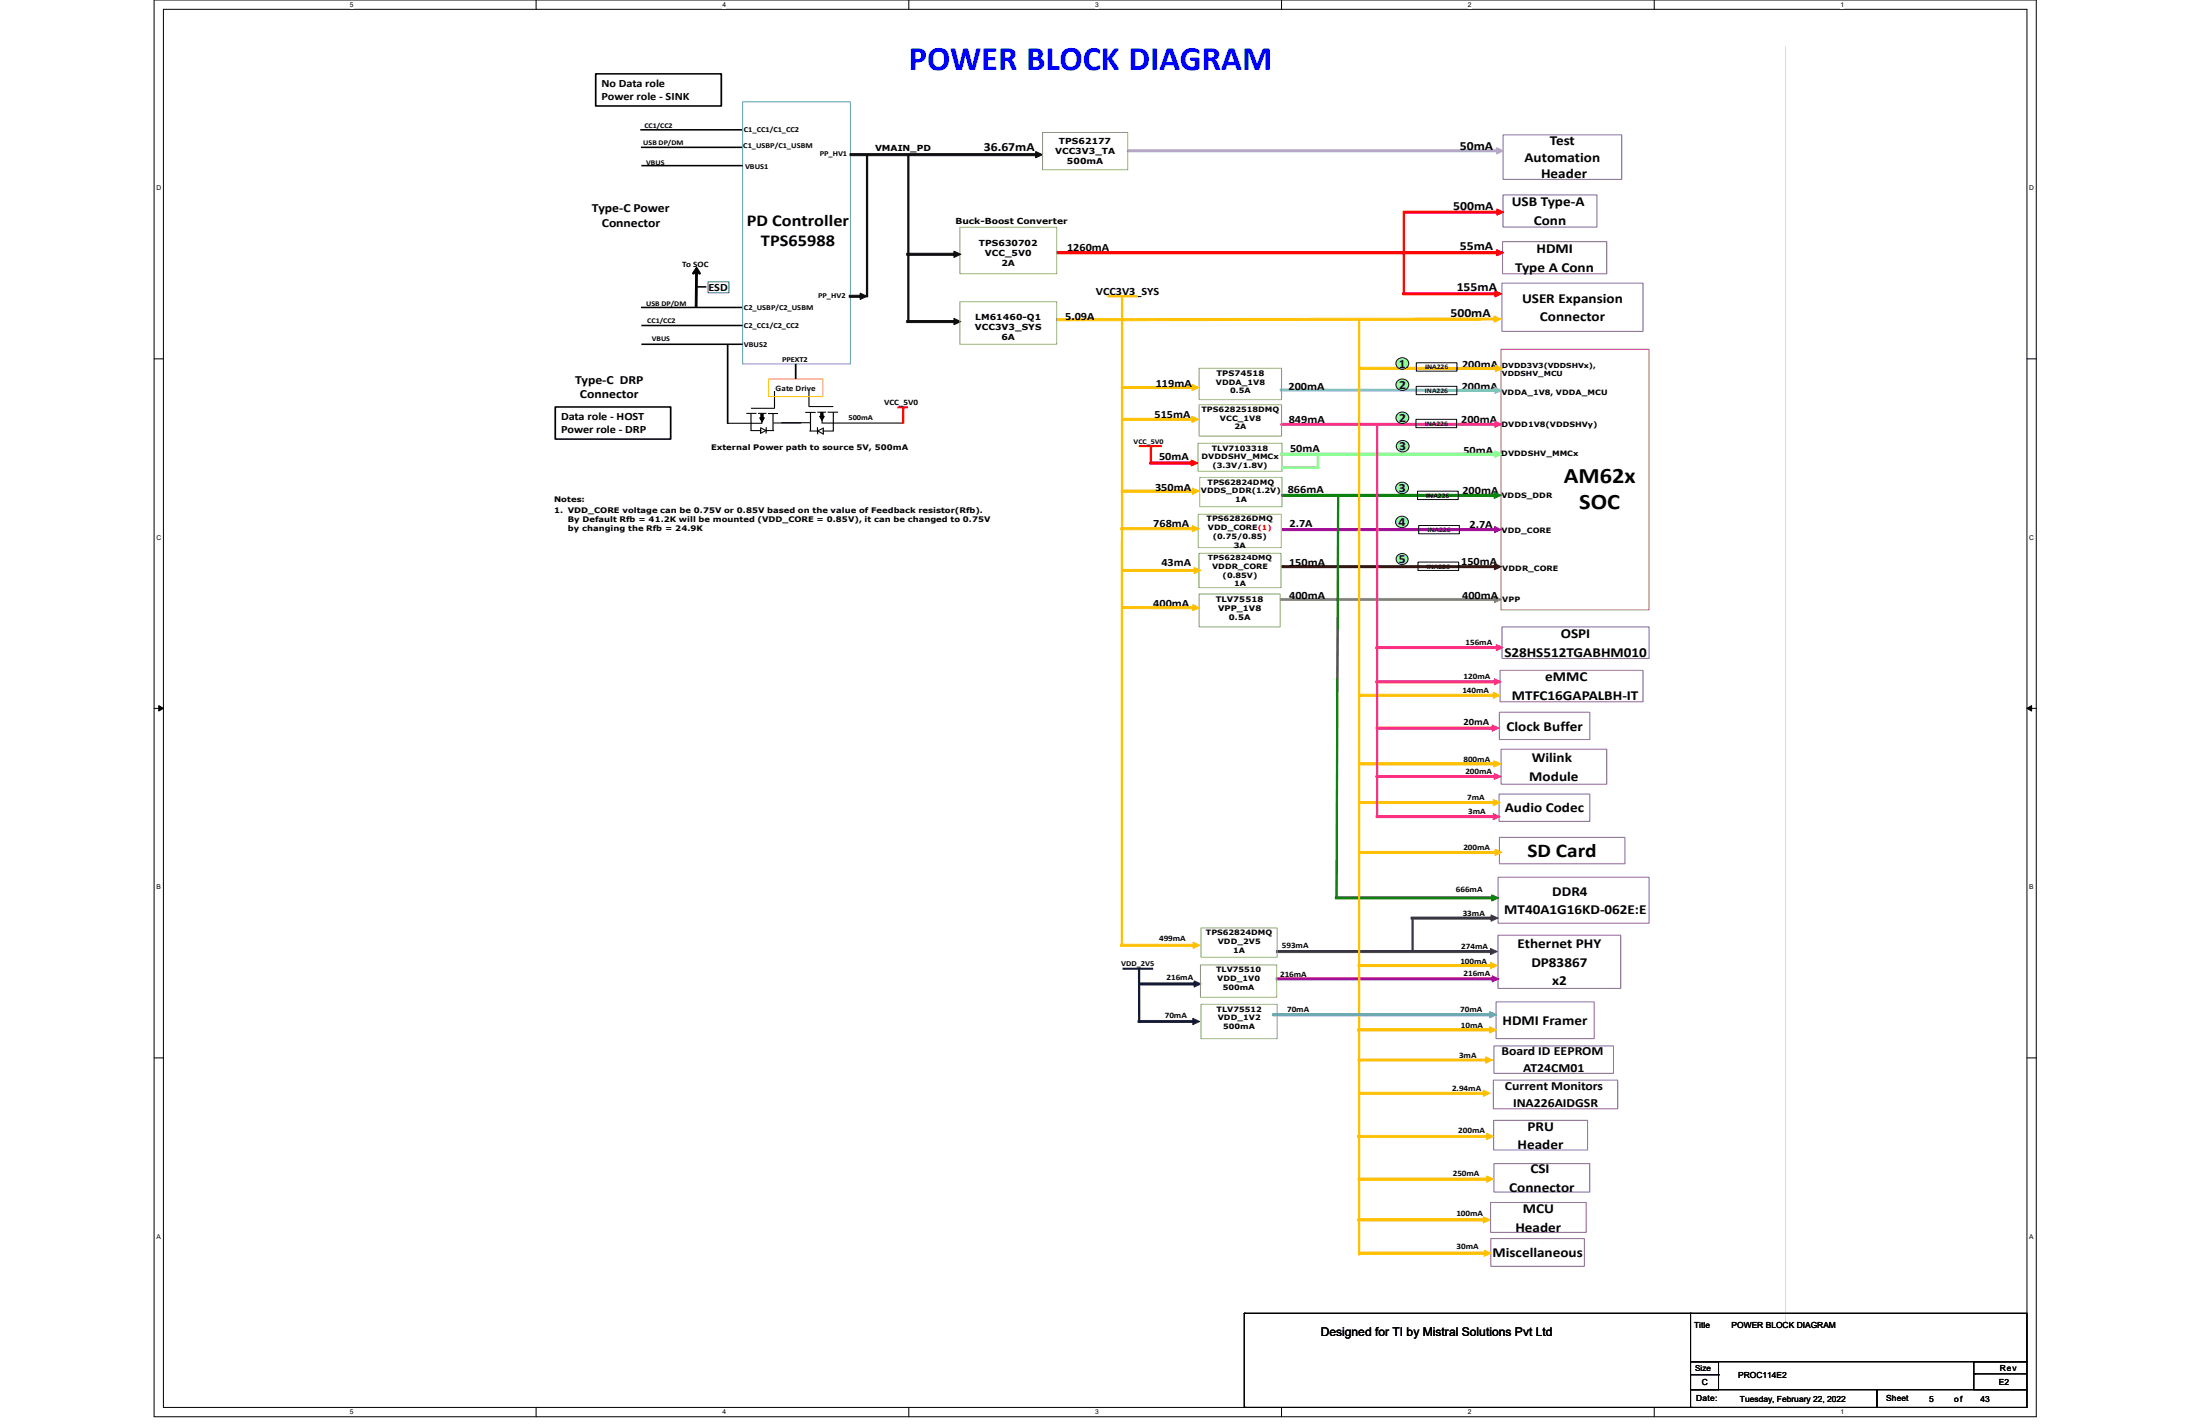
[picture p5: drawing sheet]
<svg xmlns="http://www.w3.org/2000/svg" width="432mm" height="279mm" viewBox="0 0 432 279" stroke-linecap="round" stroke-linejoin="round" font-family="sans-serif">
<path d="M30.2 0h369.5v278h-369.5zM32.1 1.8h365.7v274.3h-365.7z" fill="none" stroke="#000" stroke-width=".2"/>
<g fill="#fff">
<path d="M68.7 .2h.7v1.4h-.7z"/>
<path d="M68.7 276.3h.7v1.5h-.7z"/>
</g>
<path d="M105.2 0v1.8M105.2 276.1v1.9" fill="none" stroke="#000" stroke-width=".2"/>
<g fill="#fff">
<path d="M141.8 .2h.7v1.4h-.7z"/>
<path d="M141.8 276.3h.7v1.5h-.7z"/>
</g>
<path d="M178.4 0v1.8M178.4 276.1v1.9" fill="none" stroke="#000" stroke-width=".2"/>
<g fill="#fff">
<path d="M215 .2h.7v1.4h-.7z"/>
<path d="M215 276.3h.7v1.5h-.7z"/>
</g>
<path d="M251.5 0v1.8M251.5 276.1v1.9" fill="none" stroke="#000" stroke-width=".2"/>
<g fill="#fff">
<path d="M288.1 .2h.7v1.4h-.7z"/>
<path d="M288.1 276.3h.7v1.5h-.7z"/>
</g>
<path d="M324.7 0v1.8M324.7 276.1v1.9" fill="none" stroke="#000" stroke-width=".2"/>
<g fill="#fff">
<path d="M361.3 .2h.7v1.4h-.7z"/>
<path d="M361.3 276.3h.7v1.5h-.7z"/>
<path d="M30.7 36.1h1v1.5h-1z"/>
<path d="M398.3 36.1h.9v1.5h-.9z"/>
<path d="M30.7 104.7h1v1.5h-1z"/>
<path d="M398.3 104.7h.9v1.5h-.9z"/>
</g>
<path d="M30.2 70.4h1.9M397.8 70.4h1.9" fill="none" stroke="#000" stroke-width=".2"/>
<g fill="#fff">
<path d="M30.7 173.3h.9v1.4h-.9z"/>
<path d="M398.3 173.3h.9v1.4h-.9z"/>
</g>
<path d="M30.2 139h1.9M31.2 138.5l.9 .5-.9 .5zM397.8 139l.9-.5v1zM397.8 139h1.9" fill="none" stroke="#000" stroke-width=".2"/>
<path d="M31.2 138.5l.9 .5-.9 .5zM397.8 139l.9-.5v1z" fill="#000"/>
<g fill="#fff">
<path d="M30.7 241.9h.9v1.4h-.9z"/>
<path d="M398.3 241.9h.9v1.4h-.9z"/>
</g>
<path d="M30.2 207.6h1.9M397.8 207.6h1.9" fill="none" stroke="#000" stroke-width=".2"/>
<path d="M96.1 9.2h254.2v250.5h-254.2z" fill="#fff"/>
<path d="M96.1 9.1h254.2v250.6h-254.2z" fill="none" stroke="#000" stroke-width=".2"/>
<path d="M96.1 9.1h254.2v250.6h-254.2z" fill-rule="evenodd" fill="#fff"/>
<path d="M145.8 20h21.1v51.4h-21.1z" fill="none" stroke="#46aac5" stroke-width=".2"/>
<path d="M295 26.5h23.3v8.7h-23.3z" fill="none" stroke="#7c60a0" stroke-width=".2"/>
<path d="M221.3 29.4h72.7v.4h-72.7zM293.8 29l1.3 .6-1.3 .6z" fill="#95b3d7"/>
<path d="M221.3 29.4h72.7v.4h-72.7zM293.8 29l1.3 .6-1.3 .6z" fill="none" stroke="#95b3d7" stroke-width=".2"/>
<path d="M295 38.2h18.4v6.3h-18.4zM294.9 47.4h20.5v6.3h-20.5zM294 172.1h29.7v9h-29.7zM294.3 164.3h24.6v5.2h-24.6z" fill="none" stroke="#7c60a0" stroke-width=".2"/>
<path d="M275.5 41.4v.4h18.5v-.4zM293.8 41v1.2l1.3-.6z" fill="#f00"/>
<path d="M275.5 41.4h18.5v.4h-18.5zM293.8 41l1.3 .6-1.3 .6z" fill="none" stroke="#f00" stroke-width=".2"/>
<path d="M262.1 176h30.9v.4h-30.9zM292.8 175.6l1.3 .6-1.3 .6z" fill="#008000"/>
<path d="M262.1 176h30.9v.4h-30.9zM292.8 175.6l1.3 .6-1.3 .6z" fill="none" stroke="#008000" stroke-width=".2"/>
<path d="M277 179.9v.4h15.9v-.4zM292.7 179.5v1.2l1.3-.6z" fill="#403152"/>
<path d="M277 179.9h15.9v.4h-15.9zM292.7 179.5l1.3 .6-1.3 .6z" fill="none" stroke="#403152" stroke-width=".2"/>
<path d="M207.4 49.4h86.6v.4h-86.6zM293.8 49l1.3 .6-1.3 .6z" fill="#f00"/>
<path d="M207.4 49.4h86.6v.4h-86.6zM293.8 49l1.3 .6-1.3 .6z" fill="none" stroke="#f00" stroke-width=".2"/>
<path d="M294.6 68.5h29.1v51.2h-29.1z" fill="none" stroke="#be4b48" stroke-width=".2"/>
<path d="M294.8 55.6h27.7v9.4h-27.7z" fill="none" stroke="#7c60a0" stroke-width=".2"/>
<path d="M275.3 57.4h18.3v.5h-18.3zM293.4 57l1.4 .7-1.4 .6z" fill="#f00"/>
<path d="M275.3 57.4h18.3v.5h-18.3zM293.4 57l1.4 .7-1.4 .6z" fill="none" stroke="#f00" stroke-width=".2"/>
<path d="M207.4 62.5v.4l86.1-.1v-.4zM293.3 62v1.2l1.3-.6z" fill="#ffc000"/>
<path d="M207.4 62.5l86.1-.1v.4l-86.1 .1zM293.3 62l1.3 .6-1.3 .6z" fill="none" stroke="#ffc000" stroke-width=".2"/>
<path d="M294.3 139.8h17.7v5.3h-17.7zM294.4 131.5h28.1v6.2h-28.1zM294.8 123h28.9v6.2h-28.9zM294.2 155.8h17.8v5.4h-17.8zM294.6 147h20.8v6.9h-20.8z" fill="none" stroke="#7c60a0" stroke-width=".2"/>
<path d="M251.3 117.4h42.3v.4h-42.3zM293.3 117l1.4 .6-1.4 .6z" fill="#948a54"/>
<path d="M251.3 117.4h42.3v.4h-42.3zM293.3 117l1.4 .6-1.4 .6z" fill="none" stroke="#948a54" stroke-width=".2"/>
<path d="M251.7 103.7h41.9v.4h-41.9zM293.3 103.3l1.4 .6-1.4 .6z" fill="#c0f"/>
<path d="M251.7 103.7h41.9v.4h-41.9zM293.3 103.3l1.4 .6-1.4 .6z" fill="none" stroke="#c0f" stroke-width=".2"/>
<path d="M266.9 72l26.9 .1v.4h-27zM293.5 71.7l1.4 .6-1.4 .6z" fill="#ffc000"/>
<path d="M266.9 72l26.9 .1v.4h-27zM293.5 71.7l1.4 .6-1.4 .6z" fill="none" stroke="#ffc000" stroke-width=".2"/>
<path d="M251.6 97h41.9v.4h-41.9zM293.3 96.6l1.3 .6-1.3 .6z" fill="#008000"/>
<path d="M251.6 97h41.9v.4h-41.9zM293.3 96.6l1.3 .6-1.3 .6z" fill="none" stroke="#008000" stroke-width=".2"/>
<path d="M251.4 88.9h42.2v.4h-42.2zM293.4 88.5l1.4 .6-1.4 .6z" fill="#65ff65"/>
<path d="M251.4 88.9h42.2v.4h-42.2zM293.4 88.5l1.4 .6-1.4 .6z" fill="none" stroke="#65ff65" stroke-width=".2"/>
<path d="M251.6 111h42v.4h-42zM293.3 110.6l1.4 .6-1.4 .6z" fill="#800000"/>
<path d="M251.6 111h42v.4h-42zM293.3 110.6l1.4 .6-1.4 .6z" fill="none" stroke="#800000" stroke-width=".2"/>
<circle cx="275.1" cy="109.7" r="1.13" fill="#9fc"/>
<circle cx="275.1" cy="109.7" r="1.13" fill="none" stroke="#0d0d0d" stroke-width=".2"/>
<path d="M274.3 86.9a1.19 1.19 0 0 1 1.8-.2 1.19 1.19 0 0 1 0 1.8 1.2 1.2 0 0 1-1.6-.1 1.2 1.2 0 0 1-.2-1.5z" fill-rule="evenodd" fill="#9fc"/>
<path d="M274.3 86.9a1.19 1.19 0 0 1 1.8-.2 1.19 1.19 0 0 1 0 1.8 1.2 1.2 0 0 1-1.6-.1 1.2 1.2 0 0 1-.2-1.5z" fill="none" stroke="#0d0d0d" stroke-width=".2"/>
<path d="M278 71.2h8v1.6h-8zM278.2 96.4h8v1.6h-8zM278.3 110.3h8v1.6h-8zM278.5 103.1h7.9v1.6h-7.9z" fill="none" stroke="#000" stroke-width=".2"/>
<path d="M250.5 186.5v.4h42.3v-.4zM292.5 186.1v1.2l1.4-.6z" fill="#403152"/>
<path d="M250.5 186.5h42.3v.4h-42.3zM292.5 186.1l1.4 .6-1.4 .6z" fill="none" stroke="#403152" stroke-width=".2"/>
<path d="M294 183.5h24.1v10.4h-24.1z" fill="none" stroke="#7c60a0" stroke-width=".2"/>
<path d="M250.5 191.9v.4h42.6v-.4zM292.9 191.5v1.2l1.3-.6z" fill="#c0f"/>
<path d="M250.5 191.9h42.6v.4h-42.6zM292.9 191.5l1.3 .6-1.3 .6z" fill="none" stroke="#c0f" stroke-width=".2"/>
<path d="M270.1 160v.4h23.2v-.4zM293.1 159.6v1.2l1.3-.6z" fill="#f39"/>
<path d="M293.1 159.6l1.3 .6-1.3 .6zM270.1 160h23.2v.4h-23.2z" fill="none" stroke="#f39" stroke-width=".2"/>
<path d="M270 152.2v.4h23.5v-.4zM293.3 151.7v1.3l1.3-.6z" fill="#f39"/>
<path d="M270 152.2h23.5v.4h-23.5zM293.3 151.7l1.3 .7-1.3 .6z" fill="none" stroke="#f39" stroke-width=".2"/>
<path d="M270.1 142.7h23v.4h-23zM292.9 142.2l1.3 .7-1.3 .6z" fill="#f39"/>
<path d="M270.1 142.7h23v.4h-23zM292.9 142.2l1.3 .7-1.3 .6z" fill="none" stroke="#f39" stroke-width=".2"/>
<path d="M270 126.9v.4h23.9v-.4zM293.7 126.4v1.3l1.3-.6z" fill="#f39"/>
<path d="M270 126.9h23.9v.4h-23.9zM293.7 126.4l1.3 .7-1.3 .6z" fill="none" stroke="#f39" stroke-width=".2"/>
<path d="M270 133.6v.4h23.5v-.4zM293.3 133.2v1.2l1.3-.6z" fill="#f39"/>
<path d="M270 133.6h23.5v.4h-23.5zM293.3 133.2l1.3 .6-1.3 .6z" fill="none" stroke="#f39" stroke-width=".2"/>
<path d="M267 167h26.7v.4h-26.7zM293.4 166.6l1.4 .6-1.4 .7z" fill="#ffc000"/>
<path d="M267 167h26.7v.4h-26.7zM293.4 166.6l1.4 .6-1.4 .7z" fill="none" stroke="#ffc000" stroke-width=".2"/>
<path d="M266.7 149.7h26.7v.4h-26.7zM293.2 149.3l1.4 .6-1.4 .6z" fill="#ffc000"/>
<path d="M266.7 149.7h26.7v.4h-26.7zM293.2 149.3l1.4 .6-1.4 .6z" fill="none" stroke="#ffc000" stroke-width=".2"/>
<path d="M266.8 157.3h26.5v.4h-26.5zM293.1 156.9l1.3 .6-1.3 .6z" fill="#ffc000"/>
<path d="M266.8 157.3h26.5v.4h-26.5zM293.1 156.9l1.3 .6-1.3 .6z" fill="none" stroke="#ffc000" stroke-width=".2"/>
<path d="M266.9 136.2h26.4v.4h-26.4zM293.1 135.8l1.3 .6-1.3 .6z" fill="#ffc000"/>
<path d="M266.9 136.2h26.4v.4h-26.4zM293.1 135.8l1.3 .6-1.3 .6z" fill="none" stroke="#ffc000" stroke-width=".2"/>
<path d="M266.5 189.2v.4h26.3v-.4zM292.6 188.8v1.3l1.3-.7z" fill="#ffc000"/>
<path d="M266.5 189.2h26.3v.4h-26.3zM292.6 188.8l1.3 .6-1.3 .7z" fill="none" stroke="#ffc000" stroke-width=".2"/>
<path d="M251.4 83.1v.4h42.2v-.4zM293.4 82.6v1.3l1.4-.6z" fill="#f39"/>
<path d="M251.4 83.1h42.2v.4h-42.2zM293.4 82.6l1.4 .7-1.4 .6z" fill="none" stroke="#f39" stroke-width=".2"/>
<path d="M251.3 76.3l42.3 .1v.4l-42.3-.1zM293.4 76l1.4 .6-1.4 .6z" fill="#93cddd"/>
<path d="M251.3 76.3l42.3 .1v.4l-42.3-.1zM293.4 76l1.4 .6-1.4 .6z" fill="none" stroke="#93cddd" stroke-width=".2"/>
<path d="M278 75.8h7.9v1.6h-7.9zM277.9 82.3h8v1.6h-8z" fill="none" stroke="#000" stroke-width=".2"/>
<path d="M274.2 101.7a1.19 1.19 0 0 1 1.7-.2 1.19 1.19 0 0 1 0 1.8 1.2 1.2 0 0 1-1.5 0 1.2 1.2 0 0 1-.2-1.6z" fill-rule="evenodd" fill="#9fc"/>
<path d="M274.2 101.7a1.19 1.19 0 0 1 1.7-.2 1.19 1.19 0 0 1 0 1.8 1.2 1.2 0 0 1-1.5 0 1.2 1.2 0 0 1-.2-1.6z" fill="none" stroke="#0d0d0d" stroke-width=".2"/>
<path d="M274.2 81.3a1.19 1.19 0 0 1 1.8-.2 1.19 1.19 0 0 1 0 1.8 1.2 1.2 0 0 1-1.6-.1 1.2 1.2 0 0 1-.2-1.5z" fill-rule="evenodd" fill="#9fc"/>
<path d="M274.2 81.3a1.19 1.19 0 0 1 1.8-.2 1.19 1.19 0 0 1 0 1.8 1.2 1.2 0 0 1-1.6-.1 1.2 1.2 0 0 1-.2-1.5z" fill="none" stroke="#0d0d0d" stroke-width=".2"/>
<path d="M274.2 74.8a1.19 1.19 0 0 1 1.8-.2 1.19 1.19 0 0 1 0 1.8 1.2 1.2 0 0 1-1.6 0 1.2 1.2 0 0 1-.2-1.6z" fill-rule="evenodd" fill="#9fc"/>
<path d="M274.2 74.8a1.19 1.19 0 0 1 1.8-.2 1.19 1.19 0 0 1 0 1.8 1.2 1.2 0 0 1-1.6 0 1.2 1.2 0 0 1-.2-1.6z" fill="none" stroke="#0d0d0d" stroke-width=".2"/>
<path d="M274.2 70.6a1.19 1.19 0 0 1 1.8-.2 1.19 1.19 0 0 1 0 1.8 1.2 1.2 0 0 1-1.6 0 1.2 1.2 0 0 1-.2-1.6z" fill-rule="evenodd" fill="#9fc"/>
<path d="M274.2 70.6a1.19 1.19 0 0 1 1.8-.2 1.19 1.19 0 0 1 0 1.8 1.2 1.2 0 0 1-1.6 0 1.2 1.2 0 0 1-.2-1.6z" fill="none" stroke="#0d0d0d" stroke-width=".2"/>
<path d="M166.7 57.9h2.4v.4h-2.4zM168.8 57.5l1.4 .6-1.4 .7z" fill="#0d0d0d"/>
<path d="M166.7 57.9h2.4v.4h-2.4zM168.8 57.5l1.4 .6-1.4 .6z" fill="none" stroke="#0d0d0d" stroke-width=".2"/>
<path d="M136.6 52.7l-.1 7.5h.3l.1-7.5zM136.7 52.4l-.7 1.1v.3l.3-.1 .6-.9h-.3l.5 .9h.4z" fill="#000"/>
<path d="M136.6 52.7h.3l-.1 7.5h-.3zM136.7 52.4l.8 1.3h-.4l-.5-.9h.3l-.6 .9-.3 .1v-.3z" fill="none" stroke="#000" stroke-width=".2"/>
<path d="M116.9 14.5h24.7v6.3h-24.7zM125.7 25.5h20M125.8 28.9h19.9M125.9 32.5h19.9M136.8 56.3h1.8M109 79.9h22.6v6.3h-22.6zM125.8 60.3h19.9M125.9 67.6h19.9M125.9 63.9h19.9" fill="none" stroke="#000" stroke-width=".32"/>
<path d="M170.2 30.4v27.7M178.3 30.5v32.6" fill="none" stroke="#0d0d0d" stroke-width=".43"/>
<path d="M166.8 30.1v.4h36.7v-.4zM203.3 29.7v1.3l1.3-.7z" fill="#0d0d0d"/>
<path d="M166.8 30.1h36.7v.4h-36.7zM203.3 29.7l1.3 .6-1.3 .7z" fill="none" stroke="#0d0d0d" stroke-width=".2"/>
<path d="M204.6 26h16.7v7.3h-16.7zM235.4 72.3h16.1v6.1h-16.1zM235.4 79.4h16.1v6.2h-16.1zM235.1 87h16.5v5.5h-16.5zM235.5 93.7h16.1v5.7h-16.1zM235.2 100.9h16.3v6.5h-16.3zM235.3 108.6h16.1v6.7h-16.1zM235.4 116.5h15.9v6.5h-15.9z" fill="none" stroke="#98b954" stroke-width=".2"/>
<path d="M275.5 41.6v16" fill="none" stroke="#f00" stroke-width=".43"/>
<path d="M220.2 58.1v127.1M266.8 62.6v183.5" fill="none" stroke="#ffc000" stroke-width=".43"/>
<path d="M262.6 97.3l-.3 78.9" fill="none" stroke="#008000" stroke-width=".43"/>
<path d="M220.2 119h14.1v.4h-14.1zM234.1 118.6l1.4 .6-1.4 .6z" fill="#ffc000"/>
<path d="M220.2 119h14.1v.4h-14.1zM234.1 118.6l1.4 .6-1.4 .6z" fill="none" stroke="#ffc000" stroke-width=".2"/>
<path d="M220.2 82.1v.4h13.9v-.4zM233.9 81.7v1.2l1.4-.6z" fill="#ffc000"/>
<path d="M220.2 82.1h13.9v.4h-13.9zM233.9 81.7l1.4 .6-1.4 .6z" fill="none" stroke="#ffc000" stroke-width=".2"/>
<path d="M220.1 75.8h14.1v.4h-14.1zM234 75.4l1.3 .6-1.3 .7z" fill="#ffc000"/>
<path d="M220.1 75.8h14.1v.4h-14.1zM234 75.4l1.3 .6-1.3 .7z" fill="none" stroke="#ffc000" stroke-width=".2"/>
<path d="M220.1 96.2h14.2v.4h-14.2zM234 95.8l1.4 .6-1.4 .6z" fill="#ffc000"/>
<path d="M220.1 96.2h14.2v.4h-14.2zM234 95.8l1.4 .6-1.4 .6z" fill="none" stroke="#ffc000" stroke-width=".2"/>
<path d="M220 103.5v.4h14.3v-.4zM234 103.1v1.2l1.4-.6z" fill="#ffc000"/>
<path d="M220 103.5h14.3v.4h-14.3zM234 103.1l1.4 .6-1.4 .6z" fill="none" stroke="#ffc000" stroke-width=".2"/>
<path d="M270.3 83.3v76.9" fill="none" stroke="#f39" stroke-width=".43"/>
<path d="M188.4 44.6h19v9.1h-19z" fill="none" stroke="#98b954" stroke-width=".2"/>
<path d="M178 49.7v.4h9.5v-.4zM187.2 49.3v1.2l1.4-.6z" fill="#0d0d0d"/>
<path d="M178 49.7h9.5v.4h-9.5zM187.2 49.3l1.4 .6-1.4 .6z" fill="none" stroke="#0d0d0d" stroke-width=".2"/>
<path d="M178 62.9v.4h9.5v-.4zM187.2 62.5v1.2l1.4-.6z" fill="#0d0d0d"/>
<path d="M178 62.9h9.5v.4h-9.5zM187.2 62.5l1.4 .6-1.4 .6z" fill="none" stroke="#0d0d0d" stroke-width=".2"/>
<path d="M277.3 180.1v6.3" fill="none" stroke="#403152" stroke-width=".43"/>
<path d="M188.4 59.2h19v8.4h-19z" fill="none" stroke="#98b954" stroke-width=".2"/>
<path d="M220 185.3h14.4v.4h-14.4zM234.2 184.9l1.3 .6-1.3 .6z" fill="#ffc000"/>
<path d="M220 185.3h14.4v.4h-14.4zM234.2 184.9l1.3 .6-1.3 .6z" fill="none" stroke="#ffc000" stroke-width=".2"/>
<path d="M235.7 182.1h15v5.7h-15z" fill="none" stroke="#98b954" stroke-width=".2"/>
<path d="M258.7 89.5v2.2" fill="none" stroke="#65ff65" stroke-width=".43"/>
<path d="M223.8 192.9v.4h10.8v-.4zM234.4 192.4v1.3l1.3-.6z" fill="#10253f"/>
<path d="M223.8 192.9h10.8v.4h-10.8zM234.4 192.4l1.3 .7-1.3 .6z" fill="none" stroke="#10253f" stroke-width=".2"/>
<path d="M220.5 190.1h5.6M223.6 190.1v10.3" fill="none" stroke="#10253f" stroke-width=".43"/>
<path d="M217.6 58.1h5.5" fill="none" stroke="#ffc000" stroke-width=".43"/>
<path d="M235.6 189.3h15v6.4h-15z" fill="none" stroke="#98b954" stroke-width=".2"/>
<path d="M251.8 91.7h6.9" fill="none" stroke="#65ff65" stroke-width=".43"/>
<path d="M139 55.3h4.1v2.1h-4.1z" fill="none" stroke="#385d8a" stroke-width=".2"/>
<g fill="none" stroke="#000" stroke-width=".21">
<path d="M152 76.7v3.4M158.7 79.8h4.9M158.8 76.6v3.2M142.8 83.1h6.8M146.5 81.1h2M147.3 84.5h2.1M147.4 80.1h4.7M147.4 81.1v3.4M148.8 81.1h1.6M149.3 83.9v1.2M149.4 84l1.1 .5M149.5 82.4v.6"/>
<path d="M150.3 84.5h1.6M150.4 84.4l-1.1 .6M150.4 83.8v1.3M150.7 81.1h2M151.7 81.1v3.4M151.8 83h5.5M153.3 82.9h5.7M158 80.9h2.1M158.9 84.6h1.7M159.1 80.9v3.7M160.4 80.9h1.7M160.4 83.8l.1 1.4"/>
<path d="M160.5 84.5l1.1 .7M161.2 83h16.1M161.4 82.3v.7M161.4 84.6h2.3M161.5 84l-1.1 .6M161.6 83.9v1.4M162.4 80.9h2.1M163.6 80.9v3.7"/>
</g>
<g fill="#000">
<path d="M149.3 81.2h.5v1h-.5zM149.1 82h.9l-.4 .8z"/>
<path d="M161.1 80.9h.4l.1 1h-.5zM160.9 81.7h.9l-.5 .8z"/>
</g>
<path d="M149.1 82h.9l-.4 .8zM149.3 81.2h.5v1h-.5zM160.9 81.7h.9l-.5 .8zM161.1 80.9h.4l.1 1h-.5z" fill="none" stroke="#000" stroke-width=".2"/>
<path d="M142.8 67.6v15.6M156.2 71.4v3" fill="none" stroke="#000" stroke-width=".32"/>
<path d="M150.8 74.4h10.7v3.4h-10.7z" fill="none" stroke="#f69240" stroke-width=".2"/>
<path d="M176.1 79.9h2.1M177.3 79.8v3.3" fill="none" stroke="#f00" stroke-width=".43"/>
<path d="M274.2 95.1a1.19 1.19 0 0 1 1.8-.3 1.19 1.19 0 0 1-.1 1.8 1.2 1.2 0 0 1-1.5 0 1.2 1.2 0 0 1-.2-1.5z" fill-rule="evenodd" fill="#9fc"/>
<path d="M274.2 95.1a1.19 1.19 0 0 1 1.8-.3 1.19 1.19 0 0 1-.1 1.8 1.2 1.2 0 0 1-1.5 0 1.2 1.2 0 0 1-.2-1.5z" fill="none" stroke="#0d0d0d" stroke-width=".2"/>
<path d="M225.7 90.6h8.3v.5h-8.3zM233.8 90.2l1.3 .6-1.3 .7z" fill="#f00"/>
<path d="M225.7 90.6h8.3v.5h-8.3zM233.8 90.2l1.3 .6-1.3 .7z" fill="none" stroke="#f00" stroke-width=".2"/>
<path d="M223.7 87.5h4.1M225.9 87.7v3" fill="none" stroke="#f00" stroke-width=".43"/>
<path d="M293.6 196.6h19.3v7.2h-19.3zM293.1 211.9h24.4v5.7h-24.4zM293.2 219.8h18.4v5.8h-18.4zM293.2 205.2h23.5v5.4h-23.5zM292.6 235.9h18.7v5.9h-18.7zM293.2 228.3h18.8v5.6h-18.8zM292.6 243h18.4v5.5h-18.4z" fill="none" stroke="#7c60a0" stroke-width=".2"/>
<path d="M249.8 198.9h42.8v.4h-42.8zM292.4 198.5l1.3 .6-1.3 .6z" fill="#00b0f0"/>
<path d="M249.8 198.9h42.8v.4h-42.8zM292.4 198.5l1.3 .6-1.3 .6z" fill="none" stroke="#00b0f0" stroke-width=".2"/>
<path d="M266.9 214.3h24.5v.4h-24.5zM291.1 213.9l1.4 .6-1.4 .6z" fill="#ffc000"/>
<path d="M266.9 214.3h24.5v.4h-24.5zM291.1 213.9l1.4 .6-1.4 .6z" fill="none" stroke="#ffc000" stroke-width=".2"/>
<path d="M266.4 222.8h25.6v.4h-25.6zM291.8 222.4l1.4 .6-1.4 .6z" fill="#ffc000"/>
<path d="M266.4 222.8h25.6v.4h-25.6zM291.8 222.4l1.4 .6-1.4 .6z" fill="none" stroke="#ffc000" stroke-width=".2"/>
<path d="M266.5 231.1h25.5v.5h-25.5zM291.8 230.7l1.4 .6-1.4 .7z" fill="#ffc000"/>
<path d="M266.5 231.1h25.5v.5h-25.5zM291.8 230.7l1.4 .6-1.4 .7z" fill="none" stroke="#ffc000" stroke-width=".2"/>
<path d="M266.4 239.1h25v.4h-25zM291.1 238.7l1.4 .6-1.4 .7z" fill="#ffc000"/>
<path d="M266.4 239.1h25v.4h-25zM291.1 238.7l1.4 .6-1.4 .7z" fill="none" stroke="#ffc000" stroke-width=".2"/>
<path d="M266.7 245.7v.4h24.8v-.4zM291.3 245.3v1.2l1.4-.6z" fill="#ffc000"/>
<path d="M266.7 245.7h24.8v.4h-24.8zM291.3 245.3l1.4 .6-1.4 .6z" fill="none" stroke="#ffc000" stroke-width=".2"/>
<path d="M266.5 207.8v.4h25.4v-.4zM291.6 207.4v1.2l1.4-.6z" fill="#ffc000"/>
<path d="M266.5 207.8h25.4v.4h-25.4zM291.6 207.4l1.4 .6-1.4 .6z" fill="none" stroke="#ffc000" stroke-width=".2"/>
<path d="M266.4 201.9v.4h26.2v-.4zM292.4 201.5v1.2l1.3-.6z" fill="#ffc000"/>
<path d="M266.4 201.9h26.2v.4h-26.2zM292.4 201.5l1.3 .6-1.3 .6z" fill="none" stroke="#ffc000" stroke-width=".2"/>
<path d="M223.4 200.2v.4h11v-.4zM234.1 199.8v1.2l1.4-.6z" fill="#10253f"/>
<path d="M234.1 199.8l1.4 .6-1.4 .6zM223.4 200.2h11v.4h-11z" fill="none" stroke="#10253f" stroke-width=".2"/>
<path d="M235.7 197.1h15v6.7h-15z" fill="none" stroke="#98b954" stroke-width=".2"/>
<path d="M220.3 111.7v.4h14.3v-.4zM234.4 111.3v1.2l1.3-.6z" fill="#ffc000"/>
<path d="M220.3 111.7h14.3v.4h-14.3zM234.4 111.3l1.3 .6-1.3 .6z" fill="none" stroke="#ffc000" stroke-width=".2"/>
<g fill="none" stroke="#000" stroke-width=".2">
<path d="M244.2 257.7h.1M244.2 257.7h87.8M244.2 257.7v18.4M331.8 257.7h66v9.5h-66zM244.2 276.1h.1M244.4 276.1h.1M244.4 276.1h87.8M331.8 267.2h5.5v5.5h-5.5zM331.8 272.7h36.6v3.4h-36.6zM331.8 269.7h5.5M337.3 269.7h.1M368.4 272.7h29.4v3.4h-29.4z"/>
<path d="M387.4 267.2h10.4v5.5h-10.4zM387.6 269.6h.1M387.6 269.6h10.2"/>
</g>
<text font-size="6.8" fill="#00f" x="178.4" y="13.8">POWER BLOCK DIAGRAM</text>
<g font-size="4.3">
<text x="306.9" y="94.7">AM62x</text>
<text x="310" y="99.9">SOC</text>
</g>
<text font-size="3.8" x="299.8" y="168.2">SD Card</text>
<g font-size="3.3">
<text x="146.6" y="44.3">PD Controller</text>
<text x="149.4" y="48.2">TPS65988</text>
</g>
<g font-size="2.7">
<text x="304.2" y="28.5">Test</text>
<text x="299.2" y="31.8">Automation</text>
<text x="302.5" y="35">Header</text>
<text x="296.7" y="40.5">USB Type-A</text>
<text x="301" y="44.2">Conn</text>
<text x="297.4" y="53.4">Type A Conn</text>
<text x="301.6" y="49.7">HDMI</text>
<text x="298.7" y="59.4">USER Expansion</text>
<text x="302.2" y="63.1">Connector</text>
<text x="306.3" y="125.2">OSPI</text>
<text x="295.3" y="128.9">S28HS512TGABHM010</text>
<text x="296.8" y="137.4">MTFC16GAPALBH-IT</text>
<text x="303.3" y="133.7">eMMC</text>
<text x="295.7" y="143.4">Clock Buffer</text>
<text x="300.7" y="149.5">Wilink</text>
<text x="300.1" y="153.2">Module</text>
<text x="295.3" y="159.4">Audio Codec</text>
<text x="295.2" y="179.4">MT40A1G16KD-062E:E</text>
<text x="304.7" y="175.7">DDR4</text>
<text x="297.9" y="186">Ethernet PHY</text>
<text x="300.6" y="189.7">DP83867</text>
<text x="304.6" y="193.3">x2</text>
<text x="294.9" y="201.1">HDMI Framer</text>
<text x="299.8" y="221.8">PRU</text>
<text x="297.9" y="225.5">Header</text>
<text x="296.2" y="233.9">Connector</text>
<text x="300.4" y="230.2">CSI</text>
<text x="298.9" y="238">MCU</text>
<text x="297.4" y="241.6">Header</text>
<text x="293" y="246.7">Miscellaneous</text>
</g>
<g font-size="2.4">
<text x="193.1" y="29.6">36.67mA</text>
<text x="286.5" y="29.5">50mA</text>
<text x="116.2" y="41.5">Type-C Power</text>
<text x="285.2" y="41.1">500mA</text>
<text x="118.1" y="44.5">Connector</text>
<text x="286.5" y="49.1">55mA</text>
<text x="285.9" y="57.2">155mA</text>
<text x="284.7" y="62.2">500mA</text>
<text x="112.9" y="75.2">Type-C DRP</text>
<text x="113.8" y="78.2">Connector</text>
<text x="294.7" y="207.1">Board ID EEPROM</text>
<text x="295.4" y="213.9">Current Monitors</text>
<text x="299" y="210.4">AT24CM01</text>
<text x="297" y="217.3">INA226AIDGSR</text>
<text x="259.2" y="262.2">Designed for TI by Mistral Solutions Pvt Ltd</text>
</g>
<g font-size="2.4" fill="#0d0d0d">
<text x="274.6" y="72.1">1</text>
<text x="274.6" y="76.3">2</text>
<text x="274.6" y="82.8">2</text>
<text x="274.7" y="88.4">3</text>
<text x="274.5" y="96.6">3</text>
<text x="274.5" y="103.2">4</text>
<text x="274.5" y="110.5">5</text>
</g>
<g font-size="2.2">
<text x="118.1" y="17">No Data role</text>
<text x="118.1" y="19.7">Power role - SINK</text>
<text x="209.4" y="49.2">1260mA</text>
<text x="139.1" y="57.1">ESD</text>
<text x="215.1" y="57.9">VCC3V3_SYS</text>
<text x="209.1" y="62.7">5.09A</text>
<text x="226.8" y="75.9">119mA</text>
<text x="252.9" y="76.5">200mA</text>
<text x="286.9" y="76.6">200mA</text>
<text x="287" y="72.1">200mA</text>
<text x="110.1" y="82.4">Data role - HOST</text>
<text x="226.6" y="82">515mA</text>
<text x="252.9" y="83">849mA</text>
<text x="286.8" y="83.1">200mA</text>
<text x="110.1" y="85">Power role - DRP</text>
<text x="253.2" y="88.6">50mA</text>
<text x="287.2" y="89">50mA</text>
<text x="227.5" y="90.3">50mA</text>
<text x="226.7" y="96.4">350mA</text>
<text x="252.7" y="96.7">866mA</text>
<text x="287" y="96.9">200mA</text>
<text x="226.4" y="103.5">768mA</text>
<text x="253.1" y="103.5">2.7A</text>
<text x="288.4" y="103.7">2.7A</text>
<text x="227.9" y="111">43mA</text>
<text x="253" y="111.1">150mA</text>
<text x="286.8" y="110.8">150mA</text>
<text x="226.4" y="119.1">400mA</text>
<text x="253" y="117.5">400mA</text>
<text x="287" y="117.5">400mA</text>
</g>
<text font-size="1.9" x="287.3" y="142.2">20mA</text>
<g font-size="1.6">
<text x="171.7" y="29.7">VMAIN_PD</text>
<text x="207.8" y="28.3">TPS62177</text>
<text x="207.1" y="30.3">VCC3V3_TA</text>
<text x="209.4" y="32.2">500mA</text>
<text x="187.5" y="43.9">Buck-Boost Converter</text>
<text x="133.9" y="52.4">To SOC</text>
<text x="192.1" y="48.2">TPS630702</text>
<text x="193.3" y="50.1">VCC_5V0</text>
<text x="196.6" y="52.1">2A</text>
<text x="191.4" y="64.8">VCC3V3_SYS</text>
<text x="191.4" y="62.8">LM61460-Q1</text>
<text x="196.6" y="66.7">6A</text>
<text x="173.5" y="79.5">VCC_5V0</text>
<text x="287.6" y="126.6">156mA</text>
<text x="287" y="135.9">140mA</text>
<text x="287.3" y="133.2">120mA</text>
<text x="287.2" y="149.4">800mA</text>
<text x="287.6" y="151.9">200mA</text>
<text x="288" y="156.9">7mA</text>
<text x="288.2" y="159.7">3mA</text>
<text x="287.2" y="166.8">200mA</text>
<text x="285.7" y="175.1">666mA</text>
<text x="287.1" y="179.7">33mA</text>
<text x="227.5" y="184.7">499mA</text>
<text x="251.6" y="186">593mA</text>
<text x="251.3" y="191.7">216mA</text>
<text x="286.6" y="189.1">100mA</text>
<text x="286.8" y="186.2">274mA</text>
<text x="287.3" y="191.5">216mA</text>
<text x="229" y="192.4">216mA</text>
<text x="228.6" y="199.7">70mA</text>
<text x="252.6" y="198.6">70mA</text>
<text x="286.6" y="198.7">70mA</text>
<text x="286.7" y="201.8">10mA</text>
<text x="286.4" y="207.6">3mA</text>
<text x="285" y="214">2.94mA</text>
<text x="286.2" y="222.2">200mA</text>
<text x="285.1" y="230.7">250mA</text>
<text x="285.8" y="238.5">100mA</text>
<text x="285.9" y="245.2">30mA</text>
<text x="332.5" y="260.6">Title</text>
<text x="339.9" y="260.6">POWER BLOCK DIAGRAM</text>
<text x="332.7" y="269">Size</text>
<text x="392.5" y="269">Rev</text>
<text x="332.9" y="274.9">Date:</text>
<text x="334" y="271.8">C</text>
<text x="341.1" y="270.3">PROC114E2</text>
<text x="341.5" y="275.1">Tuesday, February 22, 2022</text>
<text x="370.2" y="274.9">Sheet</text>
<text x="378.6" y="275.1">5</text>
<text x="383.6" y="275.1">of</text>
<text x="388.7" y="275.1">43</text>
<text x="392.3" y="271.8">E2</text>
</g>
<text font-size="1.6" fill="#0d0d0d" x="152.2" y="76.7">Gate Drive</text>
<g font-size="1.5">
<text x="145.9" y="29.1">C1_USBP/C1_USBM</text>
<text x="146" y="25.9">C1_CC1/C1_CC2</text>
<text x="146.2" y="33.1">VBUS1</text>
<text x="160.9" y="30.5">PP_HV1</text>
<text x="160.6" y="58.5">PP_HV2</text>
<text x="146" y="60.9">C2_USBP/C2_USBM</text>
<text x="146" y="64.4">C2_CC1/C2_CC2</text>
<text x="146" y="68.1">VBUS2</text>
<text x="153.5" y="71.1">PPEXT2</text>
<text x="238.8" y="73.8">TPS74518</text>
<text x="166.5" y="82.5">500mA</text>
<text x="139.6" y="88.4">External Power path to source 5V, 500mA</text>
<text x="108.8" y="98.5">Notes:</text>
<text x="108.8" y="100.6">1. VDD_CORE voltage can be 0.75V or 0.85V based on the value of Feedback resistor(Rfb).</text>
<text x="111.5" y="102.4">By Default Rfb = 41.2K will be mounted (VDD_CORE = 0.85V), it can be changed to 0.75V</text>
<text x="111.5" y="104.2">by changing the Rfb = 24.9K</text>
<text x="238.6" y="118.1">TLV75518</text>
<text x="239.1" y="119.9">VPP_1V8</text>
<text x="241.2" y="121.7">0.5A</text>
<text x="220.1" y="189.5">VDD_2V5</text>
</g>
<g font-size="1.4">
<text x="126.3" y="28.5">USB DP/DM</text>
<text x="126.5" y="25">CC1/CC2</text>
<text x="126.8" y="32.3">VBUS</text>
<text x="126.8" y="60">USB DP/DM</text>
<text x="127.1" y="63.3">CC1/CC2</text>
<text x="127.9" y="66.9">VBUS</text>
<text x="238.6" y="75.5">VDDA_1V8</text>
<text x="241.4" y="77.2">0.5A</text>
<text x="294.7" y="77.5">VDDA_1V8, VDDA_MCU</text>
<text x="294.8" y="72.2">DVDD3V3(VDDSHVx),</text>
<text x="294.8" y="73.8">VDDSHV_MCU</text>
<text x="235.8" y="80.8">TPS6282518DMQ</text>
<text x="239.4" y="82.5">VCC_1V8</text>
<text x="294.7" y="83.9">DVDD1V8(VDDSHVy)</text>
<text x="222.5" y="87.1">VCC_5V0</text>
<text x="237.8" y="88.4">TLV7103318</text>
<text x="242.3" y="84.3">2A</text>
<text x="294.7" y="89.5">DVDDSHV_MMCx</text>
<text x="235.8" y="90.1">DVDDSHV_MMCx</text>
<text x="237" y="95.1">TPS62824DMQ</text>
<text x="238" y="91.8">(3.3V/1.8V)</text>
<text x="235.7" y="96.8">VDDS_DDR(1.2V)</text>
<text x="242.4" y="98.5">1A</text>
<text x="294.7" y="97.8">VDDS_DDR</text>
<text x="236.8" y="102.3">TPS62826DMQ</text>
<text x="237.1" y="104">VDD_CORE(1)</text>
<text x="238" y="105.7">(0.75/0.85)</text>
<text x="242.2" y="107.5">3A</text>
<text x="294.7" y="104.5">VDD_CORE</text>
<text x="237.1" y="109.9">TPS62824DMQ</text>
<text x="237.9" y="111.6">VDDR_CORE</text>
<text x="240" y="113.3">(0.85V)</text>
<text x="294.9" y="112">VDDR_CORE</text>
<text x="242.2" y="115">1A</text>
<text x="294.9" y="118.1">VPP</text>
<text x="236.7" y="183.5">TPS62824DMQ</text>
<text x="239" y="185.2">VDD_2V5</text>
<text x="238.7" y="190.7">TLV75510</text>
<text x="242.1" y="186.9">1A</text>
<text x="238.9" y="192.5">VDD_1V0</text>
<text x="240" y="194.2">500mA</text>
<text x="238.8" y="198.5">TLV75512</text>
<text x="239" y="200.2">VDD_1V2</text>
<text x="240.1" y="201.9">500mA</text>
</g>
<g font-size="1.4" fill="#0d0d0d">
<text x="279.7" y="77.1">INA226</text>
<text x="279.7" y="72.5">INA226</text>
<text x="279.6" y="83.6">INA226</text>
<text x="279.9" y="97.7">INA226</text>
<text x="280.2" y="104.4">INA226</text>
<text x="280" y="111.6">INA226</text>
</g>
<g font-size="1.3">
<text x="68.6" y="1.4">5</text>
<text x="141.8" y="1.4">4</text>
<text x="215" y="1.4">3</text>
<text x="288.1" y="1.4">2</text>
<text x="361.3" y="1.4">1</text>
<text x="30.7" y="37.3">D</text>
<text x="398.3" y="37.3">D</text>
<text x="30.7" y="105.9">C</text>
<text x="398.3" y="105.9">C</text>
<text x="30.7" y="174.5">B</text>
<text x="398.3" y="174.5">B</text>
<text x="30.7" y="243">A</text>
<text x="398.3" y="243">A</text>
<text x="68.6" y="277.5">5</text>
<text x="141.8" y="277.5">4</text>
<text x="215" y="277.5">3</text>
<text x="288.1" y="277.5">2</text>
<text x="361.3" y="277.5">1</text>
</g>
</svg>
